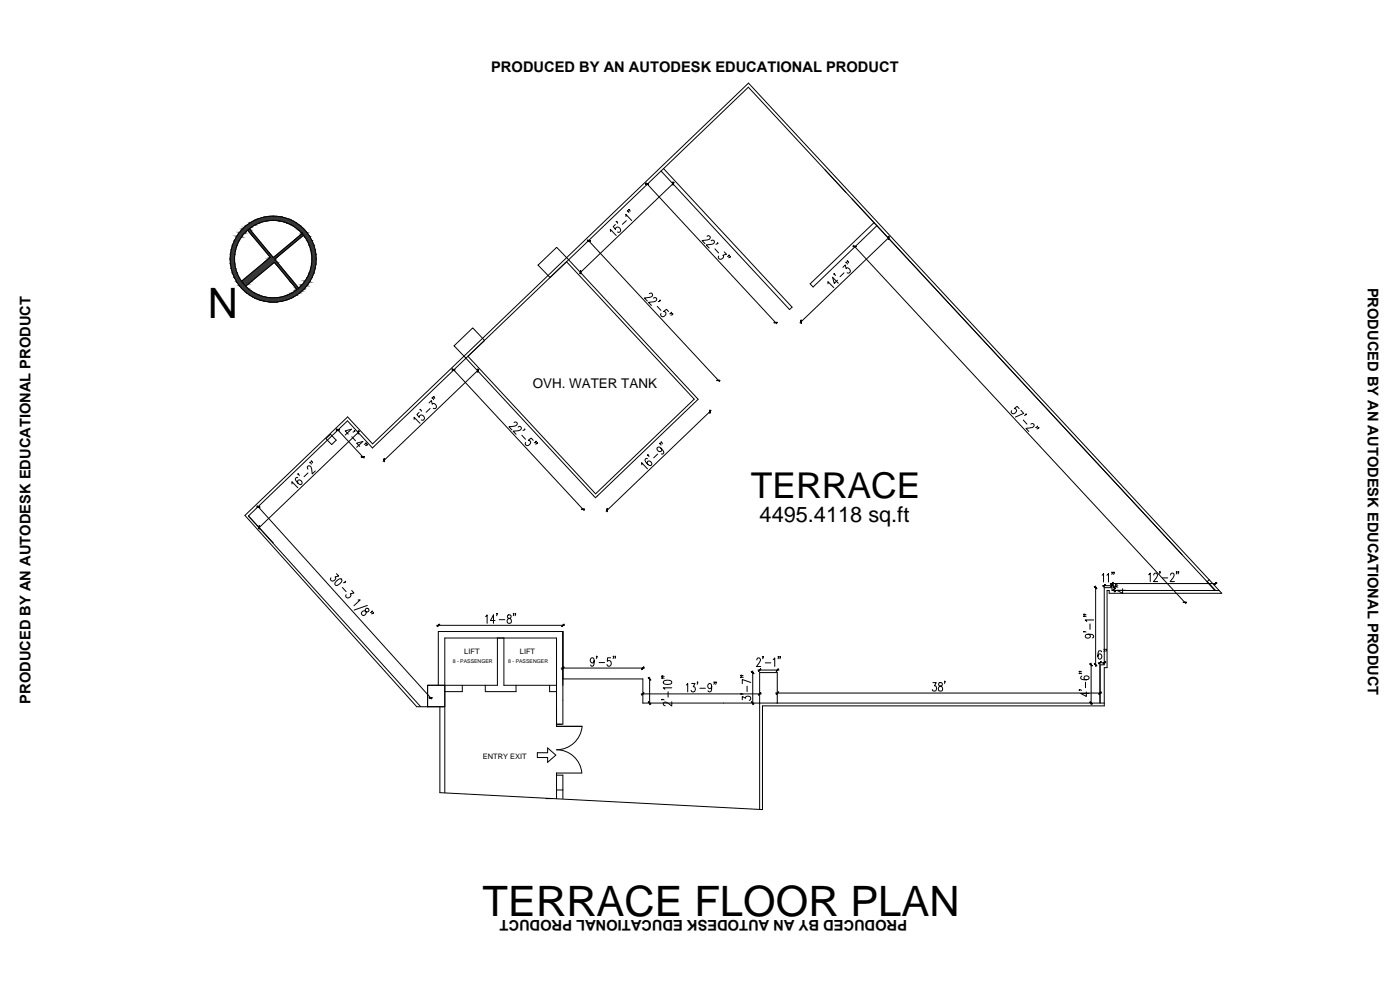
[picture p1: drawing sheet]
<svg xmlns="http://www.w3.org/2000/svg" width="420mm" height="297mm" viewBox="0 0 420 297" stroke-linecap="round" stroke-linejoin="round" font-family="sans-serif">
<!-- layer: A-ANNO-DIMS -->
<g fill="none" stroke="#000" stroke-width=".3">
<path d="M193.9 54.8l39.2 42.4M199.2 50.6l38.5 41.6-.7 .7-38.6-41.6M202.4 54.7l-28.5 27.3M247.6 51l117.1 126.2-2.4-2.7 .6-.6M253.9 57.7l-29.3-31.5-53.9 51.7 38.8 41.9-30.8 29.6-38.9-41.9-28 26.9-7.5-8.1-29.7 28.5M176.4 71.9l39.6 42.6M183.2 69.5l-.1-.7 1.8 1.9M184.7 67.4l-.7 .6 .7 .8v-.1a.79 .79 0 0 1 1.3-.3 .79 .79 0 0 1-.4 1.3l-.3-.1M185.1 66.5l-.2 .1 .2-.1 .2 .5M187.8 65v-.7l1.8 1.9M188 66.2l-1.2 1.1M188.4 63.2l-.1 .2v-.2l.4 .6"/>
<path d="M188.8 62.9l-.1 .1v-.2l.4 .6M212.2 70.9l.5-.2 .4 .3-.2 .8-2.2 .4 .9 .9M213.4 72.3l.4-.2a.59 .59 0 0 1 .6 .5 .59 .59 0 0 1-.6 .6l-1.9 .3 .9 .9M214.6 74.7l1.1 1.2M215.4 73l-.1-.1v.3l-.4 .1M217.4 75.6l.6 .7-1.1 .3a.72 .72 0 0 1-.4 1.2 .72 .72 0 0 1-.8-1M218.8 76.7l-.1-.2h.2l-.2 .3-.4 .1M219.2 77l-.1-.1 .1 .1-.5 .3M254 78.7l-.1 .1-.1-.1 .5 .5M254.4 78.3l-.1 .1-.1-.1 .5 .6M256.1 73.6l99.8 107.5M262.3 66.8l-19.2 18.4 .9 .9 19.2-18.4"/>
<path d="M267 71l-26.9 25.9M194.9 88.1l.3-.1a.57 .57 0 0 1 .6 .5 .57 .57 0 0 1-.5 .6l-1.9 .3 .9 .9M196.1 89.5l.3-.2a.59 .59 0 0 1 .7 .5 .59 .59 0 0 1-.6 .7l-1.9 .2 .9 1M197.2 91.9l1.1 1.2M198.1 90.2h-.1l.2-.2-.7 .5M200.6 93.5l-.6-.7-.8 .7a.75 .75 0 0 1 .6 .8 .75 .75 0 0 1-.8 .7 .75 .75 0 0 1-.7-.7l.1-.2M201.5 93.9l-.1-.2 .1 .2-.5 .2M201.9 94.3l-.1-.2 .1 .2-.5 .3M248.5 85.2v-.7l1.7 1.8M250.4 82.2l-.2 .1 .2-.1 .3 .5M251.3 84.1l-.9 .9-.5-1.8 1.7 1.8M253 80.2l.7-.7 .2 1.1a.75 .75 0 0 1 1.2 .3 .75 .75 0 0 1-.6 1.1l-.3-.2"/>
<path d="M253.3 81.9l-1.2 1.1M129.8 119.4l-.1 .1-.1-.2 .5 .6M130.2 119l-.1 .1-.1-.1 .5 .5M135.8 110.6l39.5 42.6M140.4 106.9l29.6-28.4 38.3 41.3-29.6 28.4zM143.7 110.8l-28.8 27.6M93.1 138.7l-.1 .2v-.2l.4 .6M93.5 138.3l-.1 .2v-.2l.4 .6M101 128.6l8.2 8.9M104.5 130.3l-.9-1 1.9-.5-1.9 1.7M105.6 131.1l1.1 1.1M106.5 129.3l-.1-.1 .1 .1-.6 .3"/>
<path d="M107.9 129.4l-30.4 29.2M108 133.9l-1-.9 1.9-.5-1.9 1.7M109.9 133l-.1-.1-.1 .3-.4 .1M110.3 133.4l-.1-.1 .1 .1-.6 .3M124.3 125.9v-.7l1.7 1.8M125.8 123.7l-.7 .7 .7 .8v-.1a.79 .79 0 0 1 1.3-.3 .79 .79 0 0 1-.3 1.3l-.4-.1M126.2 122.9l-.2 .1 .2-.1 .3 .5M128.7 120.9l.8-.7 .2 1.1a.74 .74 0 0 1 1.2 .3 .74 .74 0 0 1-.6 1l-.3-.1M129.1 122.6l-1.2 1.1M154.3 126.8l.4-.2 .5 .3-.3 .8-2.1 .4 .8 .9M155.5 128.1l.5-.2 .4 .4-.3 .7-2.1 .4 .9 .9M156.6 130.6l1.1 1.2"/>
<path d="M157.5 128.9l-.1-.2 .1 .2-.6 .3M160 132.1l-.6-.7-.7 .7a.64 .64 0 0 1 .5 .9 .76 .76 0 0 1-.8 .7 .76 .76 0 0 1-.7-.7l.1-.3M160.9 132.5l-.1-.1v.3l-.5 .1M161.3 132.9l-.1-.1 .1 .1-.6 .3M192.6 139.5l-.1-.7 1.8 1.9M194.3 137.6l-.6 .2a1.54 1.54 0 0 0 1.8 1.7 .75 .75 0 0 0-.2-1 .75 .75 0 0 0-1.1 .2l.3 .7M194.5 136.5v.2l-.2-.3 .4 .3v.3M197.4 136.2l-1.2 1.2M198.1 133l-.1 .1 .1-.1 .3 .6M198.3 134.5l.3 .6a.71 .71 0 0 1-1.2 .1 .71 .71 0 0 1 .2-1.1l.7 .4a1.24 1.24 0 0 1 .7 1.7h-.5M198.5 132.6l-.2 .2h.3l.2 .4M213.4 123.1l-31.5 30.3"/>
<path d="M305.9 122.6l-.7-.7-.8 .7a.82 .82 0 0 1 .5 1.2 .82 .82 0 0 1-1.4 .1l.1-.7M306.4 123.1l.8 .9-2.5 1.1M307.1 126l1.1 1.3M308 124.3l-.1-.1h.1l-.2 .3-.4 .1M309.4 127.3l.3-.2a.59 .59 0 0 1 .7 .5 .59 .59 0 0 1-.6 .7l-1.9 .2 .9 1M311.4 128v-.2l-.2 .4-.4 .1M311.8 128.4l-.2-.1 .2 .1-.6 .3M74.6 154.8l7.5 8.1M74.6 154.8l51.7 57.2M77.2 151.7l52.4 58M87.6 145.2v-.7l1.8 1.8M89.4 143.3a.51 .51 0 0 0-.8 .4l.1 .4a1.65 1.65 0 0 0 1.8 1.2 .73 .73 0 0 0-.2-1.1 .73 .73 0 0 0-1 .2l.2 .7"/>
<path d="M89.5 142.2l-.1 .1 .1-.1 .3 .5M92.4 140.8l-.1-.4a.58 .58 0 0 1 .5-.7 .58 .58 0 0 1 .6 .6l.3 1.9 .9-.9M92.4 141.9l-1.2 1.1M178.1 148.7v.1M179.3 148.8h.1M101 172.1l.7 .7-1.1 .3a.75 .75 0 0 1-.4 1.1 .75 .75 0 0 1-1-.6l.1-.2M101 174.3a1.14 1.14 0 0 1 1.5-.4 1.73 1.73 0 0 1-1.8 1.7l-.2-.4zM102.8 176.3l1.1 1.2M103.7 174.6h-.2l.2-.2-.2 .4h-.4M105.6 177.2l.6 .7-1.1 .3a.73 .73 0 0 1-.4 1.2 .73 .73 0 0 1-.8-1M328.8 175.8v24.2M330.8 172.6l.4-.5v2.5"/>
<path d="M330.9 175.7h3.3M332.2 172.6l.5-.5v2.5M333.2 175.1h32M333.9 171.7h-.3h.3l-.3 .6M334.4 171.7h-.2h.2l-.2 .6M334.4 175.8v1.9M334.9 176v.2v-.2l.6 .2M334.9 175.5v.1v-.1l.6 .1M336.9 176.7v1.3l-1.7-.9M344.7 172.4l.5-.4v2.5M346.3 172.6l.3-.6h.4l.4 .4a2.76 2.76 0 0 1-1.2 2.1h1.2M348.2 171.6h-.2h.2l-.2 .6"/>
<path d="M348.8 173.4h1.6M351.3 172.6l.3-.6h.4l.4 .4a2.76 2.76 0 0 1-1.2 2.1h1.3M353.2 171.6h-.2h.2l-.2 .6M353.8 171.6h-.3h.3l-.3 .6M365.9 177.2h-32.2v-.9h-2.3v23.2h-1.3v11.4M107.5 180h.6l-1.9 1.7M108.6 183.6l.8-.3 .8 .3a.57 .57 0 0 0 .5-.8l-.3-.2a.5 .5 0 0 0-.6 0 .5 .5 0 0 0-.1 .6 .77 .77 0 0 1-.1 1.3 .77 .77 0 0 1-1.1-.6zM110.3 181.7l-4 1.3M111.7 183.5l-.1-.2 .1 .2-.5 .3M112.1 183.9h-.2l.2-.2-.2 .4-.4 .1M131 187.6h38.4M145.7 185l.5-.5v2.5"/>
<path d="M148.6 186.2h-1.4l.9-1.7v2.5M149.2 184.1h-.2h.2l-.2 .6M149.3 191.4h1.9M149.8 185.9h1.7M152.4 184.6v.7a1.01 1.01 0 0 1 .9 .5 1.01 1.01 0 0 1 0 1.1 .79 .79 0 0 1-1.2-.6 .79 .79 0 0 1 1-.8l.2-.2a.55 .55 0 0 0-.3-.8zM154.2 184.1h-.2h.2l-.2 .6M154.7 184.1h-.1h.1l-.1 .6M168.9 189.5v14.2h24v7.2h138.5v.9h-102.6v31.1l-96.8-5.1v-25.8M178.3 198.2l-.2 .6a.71 .71 0 0 1-1-.7 .71 .71 0 0 1 1-.7l.2 .8a1.25 1.25 0 0 1-.7 1.7l-.3-.4M179.2 197h-.2h.2l-.2 .6M179.8 198.8h1.7M183.3 197.4h-1v1a.75 .75 0 0 1 1.2 .6 .75 .75 0 0 1-1.2 .6l-.1-.2"/>
<path d="M184.2 197h-.2h.2l-.2 .6M184.7 197h-.2h.2l-.2 .6M227.1 198l.4-.6h.4l.3 .5-.3 .9-.9 1.2h1.3M229 197.1h-.1h.1l-.1 .6M229.7 198.9h1.6M232 197.9l.5-.5v2.6M233.7 197.1h-.2h.2l-.2 .6M234.2 197.1h-.2h.2l-.2 .6M325.3 189.5v.2v-.2l.6 .2M325.3 184.8v.2v-.2l.6 .2M325.3 184.3v.2v-.2l.6 .2M326.5 190.3l.6 .3a.69 .69 0 0 1-.6 .9 .69 .69 0 0 1-.7-.9 1.92 1.92 0 0 1 2.4 .2l-.1 .5-.3 .1"/>
<path d="M327.1 187.2v1.6M327.5 199v12.5M328.2 186h-2.5l.5 .5M329.6 198.8h2.3M330.6 195.6l-.6-.4a1.56 1.56 0 0 0-.4 2.2l.1 .3a.71 .71 0 0 0 1-.7 .71 .71 0 0 0-1-.7l-.2 .6M331.5 194.9h-.2h.2l-.2 .6M332 194.9h-.1h.1l-.1 .6M133.5 212v25.8M168.4 200.4h25M192.4 208.2h36.1M195 203.2v8.3M198.7 209.8v.2v-.2l.6 .2"/>
<path d="M198.7 203.4v.1v-.1l.6 .1M198.7 202.8v.2v-.2l.6 .2M199.2 204.4l1-.3a1.2 1.2 0 0 1 1.4 .5v.2a1.72 1.72 0 0 1-2.5 0zM200.5 207.6v1.6M201.6 210.6v1.2l-1.2-.9a.67 .67 0 0 0-.9-.3 .67 .67 0 0 0-.3 .9l.5 .3M201.6 206.4h-2.5l.4 .4M206 205.5l.4-.4v2.5M207.6 205.1h1l-.6 .9a.74 .74 0 0 1 .7 1.1 .74 .74 0 0 1-1.3 0M209.4 204.7h-.2h.2l-.2 .6M210 206.5h1.7M213.6 205.9l-.3 .6a.7 .7 0 0 1-.9-.7 .7 .7 0 0 1 .9-.6l.3 .7a1.2 1.2 0 0 1-.7 1.7l-.4-.3M214.4 204.7h-.2h.2l-.2 .6"/>
<path d="M214.9 204.7h-.1h.1l-.1 .6M222.4 208.2v.1v-.1l.6 .1M222.4 203.1v.2v-.2l.6 .2M222.4 202.6v.2v-.2l.6 .2M222.8 210v-1l.9 .5a.73 .73 0 0 1 1.1-.6 .73 .73 0 0 1 0 1.2M224.2 205.9v1.6M225.3 204.8l-2.5-.9v1.2M225.9 201.3v10.2M227.5 201h6.3M232.8 207.9h97.8M233.3 210.9v-9.1h-5.3v41.1M280 204.8h1l-.6 1a.74 .74 0 0 1 .7 1.1 .74 .74 0 0 1-1.3 0"/>
<path d="M281.8 204.9v.8a.93 .93 0 0 1 1 .5 .93 .93 0 0 1-.4 1.1 .79 .79 0 0 1-.9-.8 .79 .79 0 0 1 1-.7l.2-.1a.55 .55 0 0 0-.3-.9zM283.6 204.5h-.2h.2l-.2 .6M323.9 207v.1v-.1l.7 .1M323.9 202v.1v-.1l.7 .1M323.9 201.4v.2v-.2l.7 .2M324.7 202.9l-.4 .5a1.55 1.55 0 0 0 2.6-.1 .72 .72 0 0 0-1-.6 .72 .72 0 0 0-.3 1.2l.4 .1M325.8 204.7v1.6M326 207.6v1.4l-1.7-.9h2.6M331.4 200.3h.8v-23.1h.7v.8h33.8l-142.1-153.1-112.8 108.3-7.5-8.1-30.8 29.5 51.6 57.4h3.2"/>
</g>
<!-- layer: A-STRU-COLS -->
<path d="M161.5 79.5l5.6-5.3 3.6 3.7-5.6 5.4zM136.3 103.8l5.6-5.4 3.5 3.8-5.6 5.3zM97.8 131.6l1.4-1.3 1.7 1.8-1.4 1.3zM128.3 205.6h5.2v6.4h-5.2z" fill="none" stroke="#000" stroke-width=".3"/>
<!-- layer: A-WALL-FULL -->
<g fill="none" stroke="#000" stroke-width=".3">
<path d="M74.3 69l6.8 8.2-8.7 7.2M74.8 68.6l7.2 8.7 8.7-7.2M90.5 69.9h.1M91.1 70.6l-8.7 7.2 7.2 8.6M91.3 70.8h.1M72.8 84.9h.1M73.7 85.9l8.7-7.2 6.7 8.2M330.1 199.5v11.4M331.4 200.3v10.6M163.8 239.6h1.9M167 239.6v-2.6h1.9v2.6"/>
<circle cx="82" cy="77.7" r="11.6"/>
<circle cx="82" cy="77.7" r="12.9"/>
</g>
<!-- layer: SHADE 60 -->
<g fill="#323933" stroke="#323933" stroke-width=".3">
<path d="M80.5 64.9h2.9z"/>
<path d="M79.1 90.3h5.8l-1.5 .3z"/>
<path d="M74.6 68.8l.2-.2 .2 .2z"/>
<path d="M90.4 70.3l.3-.2 .2 .2z"/>
<path d="M72.4 84.4h3.1l-.9 .8z"/>
<path d="M88.8 86.4h.8l-.2 .3z"/>
<path d="M79.1 65.2h5.8l-4.4-.3zM80.5 64.9h2.9l1.5 .3z"/>
<path d="M77.7 65.6h8.5l-7.1-.4zM79.1 65.2h5.8l1.3 .4z"/>
<path d="M76.4 66.1h11.2l-9.9-.5zM77.7 65.6h8.5l1.4 .5z"/>
<path d="M76.3 66.1h11.3zM76.4 66.1h11.2z"/>
<path d="M82 66.1l5.7 .1zM82 66.1l5.7 .1z"/>
<path d="M76.2 66.2h4.4zM76.3 66.1h5.7z"/>
<path d="M83.4 66.2l1.4 .3h3.4zM83.4 66.2h4.3l.5 .3z"/>
<path d="M75.7 66.5h3.5l-3-.3zM76.2 66.2h4.4l-1.4 .3z"/>
<path d="M84.8 66.5l1.1 .3h2.9zM84.8 66.5h3.4l.6 .3z"/>
<path d="M75.1 66.8h3l-2.4-.3zM75.7 66.5h3.5l-1.1 .3z"/>
<path d="M85.9 66.8l3 .1zM85.9 66.8l3 .1z"/>
<path d="M75 66.9h2.9zM75.1 66.8h3z"/>
<path d="M86.1 66.9l1.2 .6h2.4zM86.1 66.9h2.8l.8 .6z"/>
<path d="M74.2 67.5h2.4l-1.6-.6zM75 66.9h2.9l-1.3 .6z"/>
<path d="M87.3 67.5l2.7 .1zM87.3 67.5h2.4l.3 .1z"/>
<path d="M73.9 67.6h2.4l-2.1-.1zM74.2 67.5h2.4l-.3 .1z"/>
<path d="M87.7 67.6l.9 .6h2zM87.7 67.6h2.3l.6 .6z"/>
<path d="M73.3 68.2h2.1l-1.5-.6zM73.9 67.6h2.4l-.9 .6z"/>
<path d="M88.6 68.2l.5 .4h2zM88.6 68.2h2l.5 .4z"/>
<path d="M72.9 68.6h1.9l-1.5-.4zM73.3 68.2h2.1l-.6 .4z"/>
<path d="M89.1 68.6l.6 .4h1.8zM89.1 68.6h2l.4 .4z"/>
<path d="M72.4 69h1.9l-1.4-.4zM72.9 68.6h1.9l-.5 .4z"/>
<path d="M89.7 69l.6 .7h1.7zM89.7 69h1.8l.5 .7z"/>
<path d="M72.4 69l-.5 .7h1.7zM72.4 69h1.9l-.7 .7z"/>
<path d="M90.3 69.7l.3 .4h1.7zM90.3 69.7h1.7l.3 .4z"/>
<path d="M71.9 69.7l-.3 .4h1.7zM71.9 69.7h1.7l-.3 .4z"/>
<path d="M90.6 70.1l.7 .8h1.6zM90.6 70.1h1.7l.6 .8z"/>
<path d="M71.6 70.1l-.6 .8h1.6zM71.6 70.1h1.7l-.7 .8z"/>
<path d="M91.3 70.9l.2 .3h1.5zM91.3 70.9h1.6l.1 .3z"/>
<path d="M71 70.9l-.1 .3h1.5zM71 70.9h1.6l-.2 .3z"/>
<path d="M91.5 71.2l.6 .9h1.5zM91.5 71.2h1.5l.6 .9z"/>
<path d="M70.9 71.2l-.5 .9h1.4zM70.9 71.2h1.5l-.6 .9z"/>
<path d="M92.1 72.1l.2 .2h1.4zM92.1 72.1h1.5l.1 .2z"/>
<path d="M70.4 72.1l-.1 .2h1.4zM70.4 72.1h1.4l-.1 .2z"/>
<path d="M92.3 72.3l.5 1.2h1.4zM92.3 72.3h1.4l.5 1.2z"/>
<path d="M70.3 72.3l-.5 1.2h1.4zM70.3 72.3h1.4l-.5 1.2z"/>
<path d="M92.8 73.5l1.4 .1zM92.8 73.5l1.4 .1z"/>
<path d="M69.8 73.5l1.3 .1zM69.8 73.5h1.4z"/>
<path d="M92.8 73.6l.4 1.3h1.3zM92.8 73.6h1.4l.3 1.3z"/>
<path d="M69.7 73.6l-.3 1.3h1.3zM69.7 73.6h1.4l-.4 1.3z"/>
<path d="M93.2 74.9l1.3 .1zM93.2 74.9l1.3 .1z"/>
<path d="M69.4 74.9l1.3 .1zM69.4 74.9l1.3 .1z"/>
<path d="M93.2 75l.3 1.3h1.3zM93.2 75h1.3l.3 1.3z"/>
<path d="M69.4 75l-.3 1.3h1.4zM69.4 75h1.3l-.2 1.3z"/>
<path d="M93.5 76.3h1.3zM93.5 76.3h1.3z"/>
<path d="M69.1 76.3h1.4zM69.1 76.3h1.4z"/>
<path d="M93.5 76.3l.1 1.5h1.3zM93.5 76.3h1.3l.1 1.5z"/>
<path d="M69.1 76.3v1.5h1.3zM69.1 76.3h1.4l-.1 1.5z"/>
<path d="M93.6 77.8l-.1 1.4h1.3zM93.6 77.8h1.3l-.1 1.4z"/>
<path d="M69.1 77.8v1.4h1.4zM69.1 77.8h1.3l.1 1.4z"/>
<path d="M93.5 79.2h1.3zM93.5 79.2h1.3z"/>
<path d="M69.1 79.2h1.4zM69.1 79.2h1.4z"/>
<path d="M93.5 79.2l-.3 1.3h1.3zM93.5 79.2h1.3l-.3 1.3z"/>
<path d="M69.1 79.2l.3 1.3h1.3zM69.1 79.2h1.4l.2 1.3z"/>
<path d="M93.2 80.5l1.3 .1zM93.2 80.5l1.3 .1z"/>
<path d="M69.4 80.5l1.3 .1zM69.4 80.5l1.3 .1z"/>
<path d="M93.2 80.6l-.4 1.3h1.4zM93.2 80.6h1.3l-.3 1.3z"/>
<path d="M69.4 80.6l.3 1.3h1.4zM69.4 80.6h1.3l.4 1.3z"/>
<path d="M92.8 81.9l1.4 .1zM92.8 81.9h1.4z"/>
<path d="M69.7 81.9l1.5 .1zM69.7 81.9l1.5 .1z"/>
<path d="M92.8 82l-.5 1.1h1.4zM92.8 82h1.4l-.5 1.1z"/>
<path d="M69.8 82l.5 1.1h1.4zM69.8 82h1.4l.5 1.1z"/>
<path d="M92.3 83.1l-.2 .3h1.5zM92.3 83.1h1.4l-.1 .3z"/>
<path d="M70.3 83.1l.1 .3h1.4zM70.3 83.1h1.4l.1 .3z"/>
<path d="M92.1 83.4l-.6 .9h1.5zM92.1 83.4h1.5l-.6 .9z"/>
<path d="M70.4 83.4l.5 .9h1.5zM70.4 83.4h1.4l.6 .9z"/>
<path d="M91.5 84.3l-.2 .3h1.6zM91.5 84.3h1.5l-.1 .3z"/>
<path d="M70.9 84.3l.1 .3h1.6zM70.9 84.3h1.5l.2 .3z"/>
<path d="M91.3 84.6l-.7 .8h1.7zM91.3 84.6h1.6l-.6 .8z"/>
<path d="M71 84.6l.6 .8h1.7zM71 84.6h1.6l.7 .8z"/>
<path d="M90.3 85.8h1.7l-1.4-.4zM90.6 85.4h1.7l-.3 .4z"/>
<path d="M71.6 85.4l.3 .4h1.7zM71.6 85.4h1.7l.3 .4z"/>
<path d="M90.3 85.8l-.6 .6h1.8zM90.3 85.8h1.7l-.5 .6z"/>
<path d="M71.9 85.8l.5 .6h1.9zM71.9 85.8h1.7l.7 .6z"/>
<path d="M89.1 86.9h2l-1.4-.5zM89.7 86.4h1.8l-.4 .5z"/>
<path d="M72.4 86.4l.5 .5h1.9zM72.4 86.4h1.9l.5 .5z"/>
<path d="M88.6 87.3h2l-1.5-.4zM89.1 86.9h2l-.5 .4z"/>
<path d="M72.9 86.9l.4 .4h2.1zM72.9 86.9h1.9l.6 .4z"/>
<path d="M87.7 87.8h2.3l-1.4-.5zM88.6 87.3h2l-.6 .5z"/>
<path d="M73.3 87.3l.6 .5h2.4zM73.3 87.3h2.1l.9 .5z"/>
<path d="M87.3 88h2.4l-2-.2zM87.7 87.8h2.3l-.3 .2z"/>
<path d="M73.9 87.8l.3 .2h2.4zM73.9 87.8l2.7 .2z"/>
<path d="M86.1 88.6h2.8l-1.6-.6zM87.3 88h2.4l-.8 .6z"/>
<path d="M74.2 88l.8 .6h2.9zM74.2 88h2.4l1.3 .6z"/>
<path d="M85.9 88.6h2.9zM86.1 88.6h2.8z"/>
<path d="M75 88.6h3.1zM75 88.6h3.1z"/>
<path d="M84.8 89h3.4l-2.3-.4zM85.9 88.6h2.9l-.6 .4z"/>
<path d="M75.1 88.6l.6 .4h3.5zM75.1 88.6h3l1.1 .4z"/>
<path d="M83.4 89.3h4.3l-2.9-.3zM84.8 89h3.4l-.5 .3z"/>
<path d="M75.7 89l.5 .3h4.4zM75.7 89h3.5l1.4 .3z"/>
<path d="M82 89.4h5.6zM83.4 89.3h4.3z"/>
<path d="M76.2 89.3l5.8 .1zM76.2 89.3l5.8 .1z"/>
<path d="M76.3 89.4h11.3zM76.3 89.4h11.3z"/>
<path d="M76.4 89.4l1.3 .5h8.5zM76.4 89.4h11.2l-1.4 .5z"/>
<path d="M77.7 89.9l1.4 .4h5.8zM77.7 89.9h8.5l-1.3 .4z"/>
<path d="M79.1 90.3l4.3 .3zM80.5 90.6h2.9z"/>
<path d="M74.3 69h.9l-.6-.2zM74.6 68.8l.6 .2z"/>
<path d="M90.1 70.6h1l-.7-.3zM90.4 70.3h.5l.2 .3z"/>
<path d="M82.1 77.2h1l7-6.6zM83.1 77.2l7-6.6h1z"/>
<path d="M74.3 69l6.8 8.2h.8zM74.3 69h.9l6.7 8.2z"/>
<path d="M82 77.3h1zM82.1 77.2h1z"/>
<path d="M81 77.3h1zM81.1 77.2l.9 .1z"/>
<path d="M80.4 77.8h2l-1.4-.5zM81 77.3h2l-.6 .5z"/>
<path d="M79.3 78.7h3.9l-2.8-.9zM80.4 77.8h2l.8 .9z"/>
<path d="M82.4 78.7l4.7 5.7h.8zM82.4 78.7h.8l4.7 5.7z"/>
<path d="M72.4 84.4h3.1l3.8-5.7zM79.3 78.7h3.1l-6.9 5.7z"/>
<path d="M72.4 84.4l.6 .8h1.6zM73 85.2h1.6l-.9 .7z"/>
<path d="M87.1 84.4l1.7 2h.8zM87.1 84.4h.8l1.7 2z"/>
<path d="M88.8 86.4l.6 .3zM89 86.7h.4l-.3 .2z"/>
</g>
<!-- layer: A-STR -->
<path d="M149.3 191.4v14.2h-15.8v-14.2h33.5v26.5h7.6M151.2 191.4v14.2h15.8M131.5 205.6v-16.1h37.4v27.8h-1.9M138.7 205.6v1.9h-5.2M145.6 205.6v1.9h9.3v-1.9M164.9 205.6v1.9h2.1M174.7 217.9a7.7 7.7 0 0 1-7.7 7.1 7.6 7.6 0 0 1 7.6 6.9h-7.6v6M161.3 225.8h3.1v-1.4l2.4 2.2-2.4 2.1v-1.4h-3.1zM167 232.6h1.9v4.4" fill="none" stroke="#000" stroke-width=".3"/>
<!-- layer: 0 -->
<g fill="#000" stroke="#000" stroke-width=".3">
<path d="M193.7 55.2h.9zM193.7 55.2h.9z"/>
<path d="M201.9 54.6l.1 .9zM201.9 54.6l.1 .9z"/>
<path d="M176.3 72.3h.9zM176.3 72.2l.9 .1z"/>
<path d="M256 74l.9-.1zM256 73.9h.9z"/>
<path d="M266.6 70.9l.1 .9zM266.6 70.9l.1 .9z"/>
<path d="M174.2 81.2l.1 .9zM174.2 81.2l.1 .9z"/>
<path d="M232.3 96.7h.9zM232.3 96.8l.9-.1z"/>
<path d="M240.4 96.1l.1 .9zM240.4 96.1l.1 .9z"/>
<path d="M135.7 111h.8zM135.7 110.9h.8z"/>
<path d="M143.4 110.7v.9zM143.4 110.7v.9z"/>
<path d="M215.2 114.1h.8zM215.2 114.2h.8z"/>
<path d="M100.9 129l.9-.1zM100.9 128.9h.9z"/>
<path d="M107.5 129.3l.1 .9zM107.5 129.3l.1 .9z"/>
<path d="M108.4 137h1zM108.4 137.1l1-.1z"/>
<path d="M115.3 137.6l.1 .9zM115.3 137.6l.1 .9z"/>
<path d="M213 123.1v.9zM213 123.1l.1 .9z"/>
<path d="M77.8 157.8l.1 .9zM77.8 157.8l.1 .9z"/>
<path d="M77.1 152.1l.9 .1zM77.1 152l.9 .1z"/>
<path d="M174.5 152.7l.9 .1zM174.5 152.9l.9-.1z"/>
<path d="M182.2 152.6l.1 .9zM182.2 152.6l.1 .9z"/>
<path d="M328.4 176l.8 .6zM328.4 176l.8 .6z"/>
<path d="M331.7 175.4l-.6 .7zM331.7 175.4l-.6 .7z"/>
<path d="M333.4 176l.6-.6zM334 175.4l-.6 .7z"/>
<path d="M334 174.8l-.6 .6zM334 174.8l-.6 .6z"/>
<path d="M334.1 176.8l.6 .7zM334.1 176.9l.6 .6z"/>
<path d="M334.1 176l.6 .6zM334.1 176l.6 .6z"/>
<path d="M364.4 175.4l.6-.6zM365 174.8l-.5 .6z"/>
<path d="M131.8 187.3l-.5 .7zM131.8 187.3l-.6 .6z"/>
<path d="M168.6 187.9l.6-.6zM169.2 187.3l-.5 .7z"/>
<path d="M327.1 199.2l.7 .6zM327.1 199.2l.7 .6z"/>
<path d="M328.4 199.2l.8 .6zM328.4 199.2l.8 .6z"/>
<path d="M330.4 198.5l-.6 .7zM329.7 199.1l.7-.6z"/>
<path d="M331.1 199.1l.6-.6zM331.7 198.5l-.6 .7z"/>
<path d="M355.1 180.7h.9zM355.1 180.8l.9-.1z"/>
<path d="M128.8 209.3h.9zM128.8 209.4h.9z"/>
<path d="M169.2 200.1l-.5 .7zM169.2 200.1l-.5 .7z"/>
<path d="M192.6 200.7l.6-.6zM193.2 200.1l-.6 .7z"/>
<path d="M193.2 207.9l-.6 .6zM193.2 207.9l-.6 .6z"/>
<path d="M194.7 210.6l.6 .6zM194.6 210.7l.7 .5z"/>
<path d="M194.6 203.4l.7 .6zM194.6 203.4l.7 .6z"/>
<path d="M225.6 210.6l.6 .6zM225.5 210.7l.7 .5z"/>
<path d="M225.5 201.5l.7 .6zM225.5 201.5l.7 .6z"/>
<path d="M227.6 208.5l.7-.6zM228.3 207.9l-.6 .6z"/>
<path d="M228.3 200.7l-.6 .7zM228.3 200.7l-.6 .7z"/>
<path d="M232.9 201.3l.7-.6zM233.6 200.7l-.6 .7z"/>
<path d="M233.6 207.6l-.6 .7zM233.6 207.6l-.6 .7z"/>
<path d="M327.2 210.6l.6 .6zM327.1 210.7l.7 .5z"/>
<path d="M329.7 208.2l.7-.6zM330.4 207.6l-.6 .7z"/>
</g>
<g font-size="12.6">
<text x="62.4" y="95.3">N</text>
<text x="144.8" y="274.7">TERRACE FLOOR PLAN</text>
</g>
<text font-size="10.7" x="225.3" y="149.5">TERRACE</text>
<text font-size="6.5" x="228" y="156.5">4495.4118 sq.ft</text>
<g font-size="4.4">
<text x="147.4" y="21.5">PRODUCED BY AN AUTODESK EDUCATIONAL PRODUCT</text>
<text x="410.5" y="86.3" transform="rotate(90 410.5 86.3)">PRODUCED BY AN AUTODESK EDUCATIONAL PRODUCT</text>
<text x="9.1" y="211.1" transform="rotate(-90 9.1 211.1)">PRODUCED BY AN AUTODESK EDUCATIONAL PRODUCT</text>
<text x="272.2" y="275.9" transform="rotate(-180 272.2 275.9)">PRODUCED BY AN AUTODESK EDUCATIONAL PRODUCT</text>
</g>
<text font-size="4" x="159.9" y="116.5">OVH. WATER TANK</text>
<g font-size="2.2">
<text x="139.3" y="196.2">LIFT</text>
<text x="156" y="196.2">LIFT</text>
<text x="144.9" y="227.6">ENTRY EXIT</text>
</g>
<g font-size="1.6">
<text x="135.9" y="198.8">8 - PASSENGER</text>
<text x="152.5" y="198.8">8 - PASSENGER</text>
</g>
</svg>
